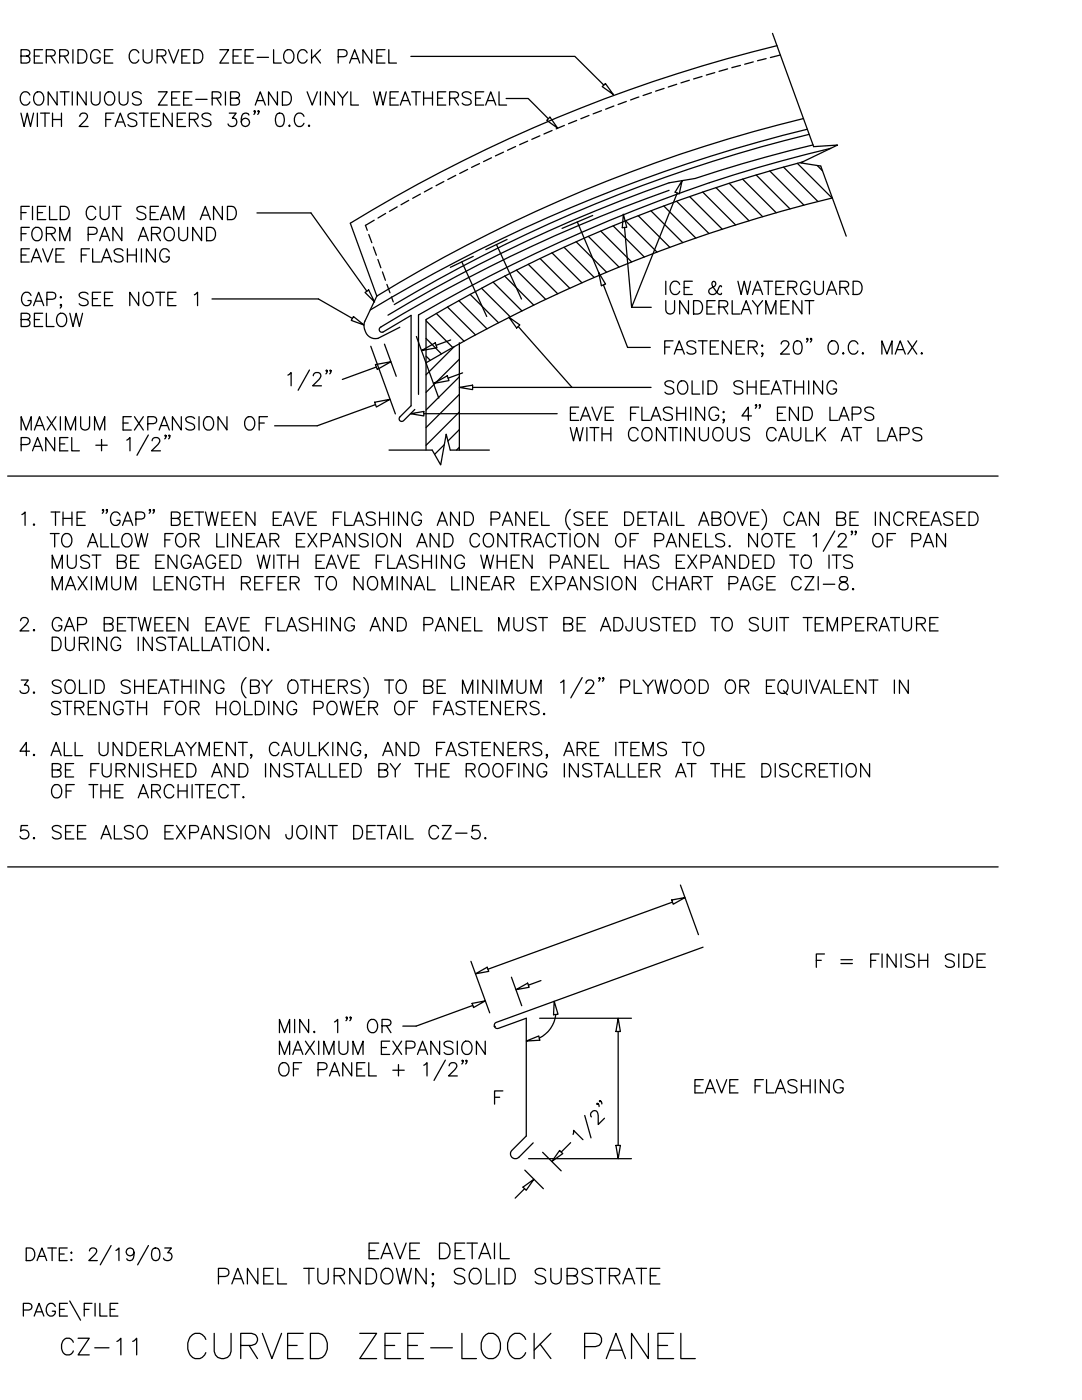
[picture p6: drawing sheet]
<svg xmlns="http://www.w3.org/2000/svg" width="216mm" height="279mm" viewBox="0 0 216 279" stroke-linecap="round" stroke-linejoin="round" font-family="sans-serif">
<!-- layer: STRCTR -->
<path d="M154.1 6.7l8.3 22.6 4.7-.4-7.3 3.6 4 .6 5.1 14M85 63.8v26M91.7 68.4v21.4M77.6 89.8h8.6l1.7 3 1.1-6.2 .8 3.2h7.8" fill="none" stroke="#000" stroke-width=".25"/>
<!-- layer: CMP-FLSH -->
<g fill="none" stroke="#000" stroke-width=".25">
<path d="M69.9 44.5l5.3 14.6-2.4 5M72.9 45l.4 1M73.6 46.8l.6 1.6M74.5 49.3l.6 1.6M75.4 51.8l.6 1.6M76.3 54.3l.6 1.6M77.2 56.8l.6 1.6M78.1 59.3l.4 1M115.2 44.3l4.3 10.1M118.3 43l-6.2 2.6M72.8 64.1a2.47 2.47 0 0 0 2.6 3.4l4.4-2.2M76 65.2a.55 .55 0 0 0-.3 .8 .55 .55 0 0 0 .7 .3"/>
<path d="M82 62.9v18.1l-2.2 2.2a.52 .52 0 0 0 0 .8 .52 .52 0 0 0 .7 0l2.3-2.3M83.5 62.9v15.8M140.3 189l-41.3 15a.63 .63 0 0 0-.4 .9 .63 .63 0 0 0 .9 .3l5.5-2v23.5l-2.8 2.9a.98 .98 0 0 0-.1 1.4 .98 .98 0 0 0 1.4 0l2.9-2.9"/>
</g>
<!-- layer: DIM-TXT -->
<g fill="none" stroke="#000" stroke-width=".25">
<path d="M82 11.3h32.7l5.8 5.7M101 19.7h4.4l4 4M120.2 17.3l.6-.6 1.6 2.2zM127.5 19.4l-1.7 .6M130 18.5l-1.7 .6M132.5 17.6l-1.7 .6M135 16.8l-1.7 .6M137.5 16l-1.6 .5M140.1 15.3l-1.7 .5M142.6 14.5l-1.7 .5M145.2 13.8l-1.7 .4M147.8 13.1l-1.8 .4"/>
<path d="M150.3 12.4l-1.7 .4M152.9 11.7l-1.7 .4M155 9.1a297.3 297.3 0 0 0-85.1 35.4M155.7 11l-2 .5M81.6 40l-1.6 .9M83.9 38.7l-1.6 .9M86.2 37.5l-1.5 .8M88.6 36.2l-1.6 .9M90.9 35l-1.5 .8M93.3 33.8l-1.6 .8M95.7 32.7l-1.6 .7M98.1 31.5l-1.6 .8"/>
<path d="M100.5 30.4l-1.6 .7M102.9 29.2l-1.6 .8M105.3 28.2l-1.6 .7M107.7 27.1l-1.6 .7M109.1 24l.6-.6 1.6 2.2zM110.2 26l-1.7 .7M112.6 25l-1.6 .7M115.1 24l-1.7 .7M117.5 23l-1.6 .7M120 22.1l-1.7 .6M122.5 21.2l-1.7 .6M125 20.2l-1.7 .7"/>
<path d="M133.5 38a307.2 307.2 0 0 0-57.5 27.2M135.1 38.5l-9.1 22.8-1.4-15.9M136.1 36l-.6 2.7-.8-.4zM137.6 39.2l6.5 6.5M140.2 38.3l6.6 6.6M142.9 37.4l6.6 6.7M145.5 36.6l6.7 6.6M148.2 35.7l6.7 6.8M150.9 34.9l6.7 6.8M153.6 34.1l6.8 6.8M156.3 33.4l6.9 6.8M159.1 32.6l6.9 6.9"/>
<path d="M160.2 32.3a293.4 293.4 0 0 0-75.2 31.5M160.3 23.7a297.3 297.3 0 0 0-85.1 35.4M161.1 25.8a312.3 312.3 0 0 0-87.2 36.1M161.5 26.8a300.5 300.5 0 0 0-82.8 34M162.2 28.9a283.8 283.8 0 0 0-23.5 6.7l-5.2 .9a302.9 302.9 0 0 0-56.1 26.4M163.1 33l1 1.1M165.8 29.6a306.8 306.8 0 0 0-82.3 33.3M166.1 39.5a297.5 297.5 0 0 0-81.1 32.9M42.3 59.7h21.2l6.8 3.9M51.3 42.5h10.7l11.2 15.6M72.8 58.4l.8-.5 1.1 2.4zM74.7 44l-1.8 1"/>
<path d="M76.9 42.6l-1.5 .9M79.3 41.3l-1.6 .9M92.1 52.3l5 10.9M93.8 58.8l5.7 5.6M94.4 51.2l-4.5 2.2M96.1 57.5l5.7 5.7M98.4 56.3l5.7 5.8M99.1 48.8l5 10.9M100.7 55.1l5.8 5.8M101.2 47.8l-4.2 2M103 53.9l5.9 5.8M105.4 52.7l5.9 5.9"/>
<path d="M107.8 51.6l5.9 5.9M110.1 50.5l6 5.9M112.6 49.4l6 6M115 48.3l6 6M117.4 47.2l6.1 6.1M119.5 54.4l1.3 2.3-.8 .3zM119.9 46.1l6.1 6.2M120.4 56.8l4.8 12.5h4.6M122.4 45.1l6.2 6.2M124.4 42.7l.7 2.7h-.9zM124.8 44.1l6.3 6.2M127.3 43l6.4 6.4"/>
<path d="M129.9 42.1l6.3 6.3M132.4 41.1l6.4 6.4M135 40.2l6.5 6.4M70.5 63.2l2.1 1.7-2.5-1zM74 69.1l4.9 13.5M74.9 72.8l3.1-.6-2.7 1.5zM75.1 73.3l-6.8 2.4M76.7 68.7l2.4 6.4M82 62.9l-5.6 3.4M83.1 67.2l4.5 12.3M84.1 70l2.8-1.6 .3 1zM85 71.1l.9 .8"/>
<path d="M85 67.5l3.1 3.1M85 64l5.3 5.3M86.5 76.5l2.7-1.5 .4 1zM87.1 62.6l5.5 5.5M89.3 61.3l5.6 5.5M89.9 67.9l-2.9 1M90.6 69.2l-5.6 5.6M91.6 60l5.6 5.6M91.7 77.3l2.6-.4v.9zM91.7 78.7l-6.7 6.6M91.7 71.7l-6.7 6.6M91.7 75.2l-6.7 6.6"/>
<path d="M92.3 74.4l-2.9 1.1M94.3 77.3h19.8M101.5 63.3l2.2 1.5-.6 .7zM103.4 65.2l10.7 12.1h15.8M126 61.3h3.9M132.6 69.3h1.1M134.3 68h-1.7v2.7M134.5 70.7l1-2.7 1.1 2.7M134.9 69.8h1.3M138.8 68.4a1.17 1.17 0 0 0-1.7 0 .68 .68 0 0 0 .5 .7l.7 .3a.65 .65 0 0 1 .5 .5 .65 .65 0 0 1-.2 .6 1.23 1.23 0 0 1-1.5-.2M139.3 68h1.8M140.2 68v2.7"/>
<path d="M141.7 69.3h1.1M143.4 68h-1.7v2.7h1.7M145.9 68v2.7l-1.8-2.7v2.7M146.9 69.3h1M148.6 68h-1.7v2.7h1.7M149.3 69.3l1.5-.2a.6 .6 0 0 0 0-1l-1.5-.1v2.7M150.2 69.3l.9 1.4M152.1 68.9l.1 .1-.1 .1-.1-.1zM152.2 70.5l-.1 .2-.1-.2 .1-.1a.49 .49 0 0 1-.1 .8M155.9 68.7l.2-.6 .8-.1a.64 .64 0 0 1 .4 1l-1.5 1.7h1.7M158.7 68.1a.84 .84 0 0 1 1.2 .4 2.17 2.17 0 0 1-.2 2 .85 .85 0 0 1-1.3-.3 2.15 2.15 0 0 1 .3-2.1zM161.2 67.6l-.1 .2-.2-.2 .2-.1a.49 .49 0 0 1-.2 .8"/>
<path d="M162 67.6l-.2 .2-.1-.2 .1-.1a.49 .49 0 0 1-.1 .8M165.7 68.1a1.22 1.22 0 0 1 1.5 .5 1.22 1.22 0 0 1-.1 1.4 .98 .98 0 0 1-1.1 .7 .98 .98 0 0 1-.8-1 1.61 1.61 0 0 1 .5-1.6zM168.1 70.5l.2-.1 .1 .1-.1 .2zM171.2 68.7a.98 .98 0 0 0-1.1-.7 .98 .98 0 0 0-.8 1 1.17 1.17 0 0 0 .2 1.3 1.17 1.17 0 0 0 1.3 .2l.4-.5M172 70.5l.2-.1 .1 .1-.1 .2zM176 70.7v-2.7l1 2.7 1-2.7v2.7M178.6 70.7l1-2.7 1 2.7M179 69.8h1.3M181.2 68l1.7 2.7M182.9 68l-1.7 2.7M183.8 70.5l.1-.1 .2 .1-.2 .2zM4.2 88.7h1.1a.7 .7 0 0 0 .7-.7 .7 .7 0 0 0-.7-.7h-1.1v2.7"/>
<path d="M6.5 90l1-2.7 1 2.7M10.9 87.3v2.7l-1.8-2.7v2.7M13.6 87.3h-1.7v2.7h1.7M14.3 87.3v2.7h1.5M20.3 87.7v2.3M25.3 87.8l.6-.5v2.7M29.6 86.8l-2.3 4.1M30.4 88l.2-.5 .8-.2a.65 .65 0 0 1 .4 1l-1.6 1.7h1.8M74.7 80.3l3.1-.6-2.7 1.5zM74.9 80.7l-11.6 4.3h-8.5M81.9 82.6l2.7-.5v.9zM84.6 82.6h26.6"/>
<path d="M88.7 88.7l-2 2M91.7 82.2l-6.7 6.7M91.7 85.7l-2.3 2.3M91.7 89.3l-.6 .5M115.5 81.3h-1.7v2.6M115.8 83.9l1-2.6 1.1 2.6M118.1 81.3l1 2.6 1-2.6M122.4 81.3h-1.6v2.6M127.5 81.3h-1.7v2.6M128.1 81.3v2.6h1.5M129.9 83.9l1-2.6 1 2.6M134.2 81.6a1.22 1.22 0 0 0-1.8 0 .68 .68 0 0 0 .5 .8l.8 .2a.65 .65 0 0 1 .4 .5 .65 .65 0 0 1-.2 .7 1.23 1.23 0 0 1-1.5-.3"/>
<path d="M135.1 81.3v2.6M136.8 81.3v2.6M137.8 81.3v2.6M140.6 81.3v2.6l-1.8-2.6v2.6M143.4 81.9a.98 .98 0 0 0-1.1-.7 .98 .98 0 0 0-.8 1 1.17 1.17 0 0 0 .2 1.3 1.17 1.17 0 0 0 1.3 .3l.4-.5v-.4h-.6M144.3 82.2l.1-.1 .1 .1-.1 .2zM150 83h-2l1.3-1.7v2.6M156.8 81.3h-1.7v2.6M159.3 81.3v2.6l-1.8-2.6v2.6M160.3 81.3h.9a1.41 1.41 0 0 1 .9 1.3 1.41 1.41 0 0 1-.9 1.3h-.9zM165.6 81.3v2.6h1.5M167.4 83.9l1-2.6 1 2.6"/>
<path d="M170 82.6h1.2a.69 .69 0 0 0 .6-.7 .69 .69 0 0 0-.6-.6h-1.2v2.6M174.3 81.6a1.22 1.22 0 0 0-1.7 0 .68 .68 0 0 0 .5 .8l.7 .2a.65 .65 0 0 1 .5 .5 .65 .65 0 0 1-.2 .7 1.23 1.23 0 0 1-1.5-.3M4.4 102.7l.6-.5v2.7M6.7 104.7l.1-.1 .1 .1-.1 .2zM10 106.5h1.8M10.2 102.2h1.7M10.9 106.5v2.6M11.1 102.2v2.7M12.6 102.2v2.7M12.6 103.5h1.8M12.8 106.6a1.02 1.02 0 0 1 1.5 .9 1.17 1.17 0 0 1-.2 1.3 1.17 1.17 0 0 1-1.3 .2 1.62 1.62 0 0 1 0-2.4zM14.4 102.2v2.7"/>
<path d="M15.4 103.5h1M17 102.2h-1.6v2.7h1.6M17.5 109.1l1-2.6 1 2.6M20.1 106.5v2.6h1.6M20.7 101.8l-.2 .1-.1-.1 .1-.1a.49 .49 0 0 1-.1 .7M21.4 101.8l-.1 .1-.1-.1 .1-.1a.49 .49 0 0 1-.1 .7M22.3 106.5v2.6h1.5M23.9 102.8a.97 .97 0 0 0-1.1-.6 .97 .97 0 0 0-.7 1 1.16 1.16 0 0 0 .2 1.3 1.16 1.16 0 0 0 1.3 .2l.3-.5v-.4h-.6M24.5 104.9l1-2.7 1 2.7M24.8 106.6a1.02 1.02 0 0 1 1.5 .9 1.17 1.17 0 0 1-.2 1.3 1.17 1.17 0 0 1-1.3 .2 1.62 1.62 0 0 1 0-2.4zM24.8 104h1.3M27 106.5l.6 2.6 .6-2.6 .7 2.6 .6-2.6"/>
<path d="M27.1 103.6h1.1a.7 .7 0 0 0 .7-.7 .7 .7 0 0 0-.7-.7h-1.1v2.7M30 101.8l-.1 .1-.1-.1 .1-.1a.49 .49 0 0 1-.1 .7M30.8 101.8l-.1 .1-.2-.1 .2-.1a.49 .49 0 0 1-.2 .7M32.9 107.8h1M34.2 103.5h1.1a.65 .65 0 0 0 .6-.8l-.2-.4-.4-.1h-1.1v2.7h1.1a.7 .7 0 0 0 .7-.7 .7 .7 0 0 0-.7-.7M34.6 106.5h-1.7v2.6M35.3 106.9a.98 .98 0 0 1 1.1-.4 .98 .98 0 0 1 .7 1 1.17 1.17 0 0 1-.3 1.3 1.17 1.17 0 0 1-1.3 .2 1.65 1.65 0 0 1-.2-2.1zM36.8 103.5h1.1M38 107.8l1.5-.2a.62 .62 0 0 0 0-1l-1.5-.1v2.6M38.5 102.2h-1.7v2.7h1.7M38.8 107.8l.9 1.3M38.9 102.2h1.7"/>
<path d="M39.7 102.2v2.7M41 102.2l.6 2.7 .7-2.7 .6 2.7 .6-2.7M43.3 106.5v2.6h1.5M44.3 103.5h1M45.4 106.5v2.6M45.9 102.2h-1.6v2.7h1.6M46.7 103.5h1M48.2 106.5v2.6l-1.8-2.6v2.6M48.3 102.2h-1.6v2.7h1.6M49.2 107.8h1M50.8 106.5h-1.6v2.6M50.9 102.2v2.7l-1.8-2.7v2.7"/>
<path d="M51.2 109.1l1-2.6 1 2.6M53.9 107.8l1.5-.2a.62 .62 0 0 0 0-1l-1.5-.1v2.6M54.5 103.5h1M54.7 107.8l.9 1.3M56.2 102.2h-1.7v2.7h1.7M56.5 104.9l1.1-2.7 1 2.7M56.9 104h1.3M58.8 102.2l1 2.7 1-2.7M59.2 107.8h1M60.8 106.5h-1.6v2.6M61.5 106.5l1.7 2.6M61.5 103.5h1"/>
<path d="M63.1 102.2h-1.6v2.7h1.6M63.2 106.5l-1.7 2.6M64.1 107.9h1.1a.7 .7 0 0 0 .7-.7 .7 .7 0 0 0-.7-.7h-1.1v2.6M66.4 109.1l1-2.6 1 2.6M66.5 103.5h1M68.2 102.2h-1.7v2.7M68.8 102.2v2.7h1.5M70.6 104.9l1-2.7 1 2.7M70.8 106.5v2.6l-1.8-2.6v2.6M71 104h1.2M73.5 106.9a1.17 1.17 0 0 0-1.8 0 .68 .68 0 0 0 .5 .7l.7 .3a.65 .65 0 0 1 .5 .5 .65 .65 0 0 1-.2 .6 1.23 1.23 0 0 1-1.5-.2M74.3 106.5v2.6"/>
<path d="M74.9 102.6a1.17 1.17 0 0 0-1.8 0 .68 .68 0 0 0 .5 .7l.8 .3a.65 .65 0 0 1 .5 .5 .65 .65 0 0 1-.3 .6 1.23 1.23 0 0 1-1.5-.2M75.5 106.9a.98 .98 0 0 1 1.1-.4 .98 .98 0 0 1 .6 1 1.17 1.17 0 0 1-.2 1.3 1.17 1.17 0 0 1-1.3 .2 1.65 1.65 0 0 1-.2-2.1zM75.7 103.5h1.8M75.7 102.2v2.7M77.5 102.2v2.7M78.5 102.2v2.7M79.9 106.5v2.6l-1.8-2.6v2.6M81.3 102.2v2.7l-1.8-2.7v2.7M83.2 109.1l1-2.6 1 2.6M84.1 102.8a.97 .97 0 0 0-1.1-.6 .97 .97 0 0 0-.8 1 1.16 1.16 0 0 0 .2 1.3 1.16 1.16 0 0 0 1.3 .2l.4-.5v-.4h-.6M87.3 104.9l1-2.7 1 2.7M87.6 106.5v2.6l-1.8-2.6v2.6"/>
<path d="M87.6 104h1.3M88.6 106.5h.9a1.42 1.42 0 0 1 .9 1.3 1.42 1.42 0 0 1-.9 1.3h-.9zM91.7 102.2v2.7l-1.8-2.7v2.7M92.7 102.2h.9a1.42 1.42 0 0 1 .9 1.3 1.42 1.42 0 0 1-.9 1.4h-.9zM95.7 107.1a.97 .97 0 0 0-1.1-.6 .97 .97 0 0 0-.8 1 1.16 1.16 0 0 0 .2 1.3 1.16 1.16 0 0 0 1.3 .2l.4-.5M97 106.6a1.02 1.02 0 0 1 1.5 .9 1.17 1.17 0 0 1-.3 1.3 1.17 1.17 0 0 1-1.2 .2 1.62 1.62 0 0 1 0-2.4zM98 103.6h1.1a.7 .7 0 0 0 .7-.7 .7 .7 0 0 0-.7-.7h-1.1v2.7M100.3 104.9l1-2.7 1 2.7M100.6 104h1.3M101.1 106.5v2.6l-1.8-2.6v2.6M101.8 106.5h1.7M102.6 106.5v2.6"/>
<path d="M104.1 107.8l1.6-.2a.62 .62 0 0 0 0-1l-1.6-.1v2.6M104.7 102.2v2.7l-1.8-2.7v2.7M105 107.8l.9 1.3M105.7 103.5h1M106.4 109.1l1-2.6 1 2.6M107.3 102.2h-1.6v2.7h1.6M108.1 102.2v2.7h1.5M110.8 107.1a.97 .97 0 0 0-1.1-.6 .97 .97 0 0 0-.7 1 1.17 1.17 0 0 0 .2 1.3 1.17 1.17 0 0 0 1.3 .2l.3-.5M111.3 106.5h1.8M112.2 106.5v2.6M113.8 106.5v2.6M113.8 101.7a2.72 2.72 0 0 0 0 4"/>
<path d="M114.9 106.9a.98 .98 0 0 1 1.1-.4 .98 .98 0 0 1 .7 1 1.17 1.17 0 0 1-.3 1.3 1.17 1.17 0 0 1-1.3 .2 1.72 1.72 0 0 1-.2-2.1zM116.3 102.6a1.15 1.15 0 0 0-1.8 0 .68 .68 0 0 0 .5 .7l.8 .3a.65 .65 0 0 1 .5 .5 .65 .65 0 0 1-.3 .6 1.2 1.2 0 0 1-1.5-.2M117.2 103.5h1M118.8 102.2h-1.6v2.7h1.6M119.3 106.5v2.6l-1.8-2.6v2.6M119.6 103.5h1M121.2 102.2h-1.6v2.7h1.6M123.1 106.9a.98 .98 0 0 1 1.1-.4 .98 .98 0 0 1 .7 1 1.17 1.17 0 0 1-.3 1.3 1.17 1.17 0 0 1-1.3 .2 1.65 1.65 0 0 1-.2-2.1zM124.6 102.2h.9a1.42 1.42 0 0 1 1 1.3 1.42 1.42 0 0 1-1 1.4h-.9zM125.8 107.8h1M127.3 103.5h1M127.4 106.5h-1.6v2.6"/>
<path d="M128.9 102.2h-1.6v2.7h1.6M129.3 102.2h1.8M130.2 102.2v2.7M130.7 107.9h1.1a.7 .7 0 0 0 .7-.7 .7 .7 0 0 0-.7-.7h-1.1v2.6M131.3 104.9l1-2.7 1.1 2.7M131.7 104h1.3M133 109.1l1-2.6 1 2.6M134 102.2v2.7M135 102.2v2.7h1.5M137.4 106.5v2.6l-1.8-2.6v2.6M138.4 107.8h1M139.4 104.9l1-2.7 1 2.7"/>
<path d="M139.8 104h1.3M140 106.5h-1.6v2.6M140.8 106.5v2.6h1.5M142.1 103.5h1.1a.65 .65 0 0 0 .6-.8l-.2-.4-.4-.1h-1.1v2.7h1.1a.7 .7 0 0 0 .7-.7 .7 .7 0 0 0-.7-.7M144.6 106.9a1.17 1.17 0 0 0-1.8 0 .68 .68 0 0 0 .5 .7l.8 .3a.65 .65 0 0 1 .5 .5 .65 .65 0 0 1-.3 .6 1.23 1.23 0 0 1-1.5-.2M145.1 102.3a1.02 1.02 0 0 1 1.5 .9 1.17 1.17 0 0 1-.2 1.3 1.17 1.17 0 0 1-1.3 .2 1.62 1.62 0 0 1 0-2.4zM147.1 102.2l1 2.7 1-2.7M149.8 103.5h1M151.1 106.5v2.6l-1.7-2.6v2.6M151.4 102.2h-1.6v2.7h1.6M152 101.7a2.72 2.72 0 0 1 0 4M152.5 106.6a1.02 1.02 0 0 1 1.6 .9 1.17 1.17 0 0 1-.3 1.3 1.17 1.17 0 0 1-1.3 .2 1.62 1.62 0 0 1 0-2.4z"/>
<path d="M154.6 106.5h1.7M155.4 106.5v2.6M157 107.8h1M158.4 102.8a.98 .98 0 0 0-1.1-.6 .98 .98 0 0 0-.8 1 1.17 1.17 0 0 0 .2 1.3 1.17 1.17 0 0 0 1.3 .2l.4-.5M158.6 106.5h-1.6v2.6M158.9 104.9l1-2.7 1 2.7M159.3 104h1.2M162.3 107l.6-.5v2.6M163.3 102.2v2.7l-1.8-2.7v2.7M166.6 106l-2.3 4M167 103.5l1.5-.2a.62 .62 0 0 0 0-1l-1.5-.1v2.7h1.1a.7 .7 0 0 0 .7-.7 .7 .7 0 0 0-.7-.7M167.3 107.1l.3-.5 .7-.1a.65 .65 0 0 1 .4 1l-1.5 1.6h1.8"/>
<path d="M169.6 103.5h1M170.1 106.1l-.1 .1-.2-.1 .2-.1a.49 .49 0 0 1-.2 .7M170.8 106.1l-.1 .1-.1-.1 .1-.1a.53 .53 0 0 1-.1 .7M171.3 102.2h-1.7v2.7h1.7M174.7 106.6a1.01 1.01 0 0 1 1.5 .9 1.16 1.16 0 0 1-.3 1.3 1.16 1.16 0 0 1-1.2 .2 1.62 1.62 0 0 1 0-2.4zM174.7 102.2v2.7M177 107.8h1.1M177.4 102.2v2.7l-1.7-2.7v2.7M178.7 106.5h-1.7v2.6M180.2 102.8a.97 .97 0 0 0-1.1-.6 .97 .97 0 0 0-.8 1 1.16 1.16 0 0 0 .3 1.3 1.16 1.16 0 0 0 1.2 .2l.4-.5M181.1 103.5l1.5-.2a.62 .62 0 0 0 0-1l-1.5-.1v2.7M182 107.9h1.1a.7 .7 0 0 0 .7-.7 .7 .7 0 0 0-.7-.7h-1.1v2.6"/>
<path d="M182 103.5l.9 1.4M183.8 103.5h1M184.2 109.1l1.1-2.6 1 2.6M184.6 108.3h1.3M185.4 102.2h-1.6v2.7h1.6M185.8 104.9l1-2.7 1 2.7M186.2 104h1.2M188.7 106.5v2.6l-1.8-2.6v2.6M190.1 102.6a1.17 1.17 0 0 0-1.8 0 .68 .68 0 0 0 .5 .7l.8 .3a.65 .65 0 0 1 .5 .5 .65 .65 0 0 1-.3 .6 1.23 1.23 0 0 1-1.5-.2M191 103.5h1M192.6 102.2h-1.6v2.7h1.6M193.4 102.2h.9a1.42 1.42 0 0 1 .9 1.3 1.42 1.42 0 0 1-.9 1.4h-.9z"/>
<path d="M4.2 135.7h1.4l-.7 1a.86 .86 0 0 1 .9 1 .86 .86 0 0 1-1.2 .7l-.4-.1-.2-.4M6.8 138.1l.1 .2-.1 .1-.1-.1zM12.2 136.1a1.15 1.15 0 0 0-1.8 0 .68 .68 0 0 0 .6 .8l.7 .2a.65 .65 0 0 1 .5 .5 .65 .65 0 0 1-.3 .7 1.2 1.2 0 0 1-1.5-.3M13.2 136.1a.98 .98 0 0 1 1.1-.4 .98 .98 0 0 1 .7 1 1.17 1.17 0 0 1-.3 1.3 1.17 1.17 0 0 1-1.2 .3 1.65 1.65 0 0 1-.3-2.2zM15.9 135.7v2.7h1.5M18 135.7v2.7M19 135.7h.9a1.42 1.42 0 0 1 .9 1.3 1.42 1.42 0 0 1-.9 1.4h-.9zM26 136.1a1.17 1.17 0 0 0-1.8 0 .68 .68 0 0 0 .5 .8l.8 .2a.65 .65 0 0 1 .5 .5 .65 .65 0 0 1-.3 .7 1.23 1.23 0 0 1-1.5-.3M26.9 135.7v2.7M28.6 135.7v2.7M31.3 135.7h-1.7v2.7M31.7 138.4l1-2.7 1 2.7"/>
<path d="M33.9 135.7h1.8M34.8 135.7v2.7M36.3 135.7v2.7M38.1 135.7v2.7M39.1 135.7v2.7M41.9 135.7v2.7l-1.8-2.7v2.7M44.7 136.3a.97 .97 0 0 0-1.1-.6 .97 .97 0 0 0-.8 1 1.16 1.16 0 0 0 .2 1.3 1.16 1.16 0 0 0 1.3 .3l.4-.6v-.3h-.7M49.1 135.2a2.72 2.72 0 0 0 0 4.1M50 137h1.1a.65 .65 0 0 0 .6-.8l-.2-.4-.4-.1h-1.1v2.7h1.1a.7 .7 0 0 0 .7-.7 .7 .7 0 0 0-.7-.7M52.2 135.7l1.1 1.3v1.4M54.3 135.7l-1 1.3M57.7 136.1a.98 .98 0 0 1 1.1-.4 .98 .98 0 0 1 .7 1 1.17 1.17 0 0 1-.3 1.3 1.17 1.17 0 0 1-1.3 .3 1.65 1.65 0 0 1-.2-2.2z"/>
<path d="M60 135.7h1.7M60.8 135.7v2.7M62.4 135.7v2.7M64.1 135.7v2.7M66.8 135.7h-1.7v2.7M67.5 137l1.6-.1a.62 .62 0 0 0 0-1.1l-1.6-.1v2.7M71.8 136.1a1.14 1.14 0 0 0-1.7 0 .68 .68 0 0 0 .5 .8l.7 .2a.66 .66 0 0 1 .3 1.2 1.2 1.2 0 0 1-1.5-.3M72.6 135.2a2.72 2.72 0 0 1 0 4.1M76.8 135.7h1.7M77.6 135.7v2.7M79.5 135.8a1.02 1.02 0 0 1 1.6 .9 1.17 1.17 0 0 1-.3 1.3 1.17 1.17 0 0 1-1.3 .3 1.67 1.67 0 0 1 0-2.5zM84.6 137l1.5-.1a.62 .62 0 0 0 0-1.1l-1.5-.1v2.7h1.1a.7 .7 0 0 0 .7-.7 .7 .7 0 0 0-.7-.7"/>
<path d="M88.9 135.7h-1.6v2.7M92.3 138.4v-2.7l1 2.7 1-2.7v2.7M95.3 135.7v2.7M98.1 135.7v2.7l-1.8-2.7v2.7M99.1 135.7v2.7M100.1 138.4v-2.7l1 2.7 1.1-2.7v2.7M103.2 135.7v1.9a.89 .89 0 0 0 .9 .8 .89 .89 0 0 0 .8-.8v-1.9M105.9 138.4v-2.7l1.1 2.7 1-2.7v2.7M111.9 136.2l.6-.5v2.7M116.2 135.2l-2.3 4.1M116.9 136.3l.3-.5 .7-.1a.65 .65 0 0 1 .4 1l-1.5 1.7h1.8M119.7 135.4l-.1 .1-.1-.1 .1-.2a.48 .48 0 0 1-.1 .8"/>
<path d="M120.5 135.4l-.2 .1-.1-.1 .1-.2a.47 .47 0 0 1-.1 .8M123.9 137.1h1.1a.7 .7 0 0 0 .7-.7 .7 .7 0 0 0-.7-.7h-1.1v2.7M126.5 135.7v2.7h1.5M128.3 135.7l1 1.3v1.4M130.3 135.7l-1 1.3M130.7 135.7l.6 2.7 .7-2.7 .6 2.7 .6-2.7M134.1 136.1a.97 .97 0 0 1 1.1-.4 .97 .97 0 0 1 .7 1 1.16 1.16 0 0 1-.3 1.3 1.16 1.16 0 0 1-1.2 .3 1.65 1.65 0 0 1-.3-2.2zM136.9 136.1a.98 .98 0 0 1 1.1-.4 .98 .98 0 0 1 .7 1 1.17 1.17 0 0 1-.3 1.3 1.17 1.17 0 0 1-1.3 .3 1.65 1.65 0 0 1-.2-2.2zM139.6 135.7h.8a1.42 1.42 0 0 1 1 1.3 1.42 1.42 0 0 1-1 1.4h-.8zM145 136.1a.98 .98 0 0 1 1.1-.4 .98 .98 0 0 1 .7 1 1.17 1.17 0 0 1-.3 1.3 1.17 1.17 0 0 1-1.3 .3 1.65 1.65 0 0 1-.2-2.2zM147.6 137l1.5-.1a.62 .62 0 0 0 0-1.1l-1.5-.1v2.7M148.5 137l.9 1.4"/>
<path d="M152.9 137h1.1M154.6 135.7h-1.7v2.7h1.7M155.7 135.8a1.02 1.02 0 0 1 1.5 .9 1.17 1.17 0 0 1-.2 1.3 1.17 1.17 0 0 1-1.3 .3 1.67 1.67 0 0 1 0-2.5zM156.3 137.9l.8 .7M158.1 135.7v1.9a.89 .89 0 0 0 .9 .8 .89 .89 0 0 0 .9-.8v-1.9M160.9 135.7v2.7M161.5 135.7l1 2.7 1.1-2.7M163.8 138.4l1-2.7 1 2.7M164.2 137.5h1.2M166.5 135.7v2.7h1.5M168.6 137h1M170.3 135.7h-1.7v2.7h1.7"/>
<path d="M172.8 135.7v2.7l-1.8-2.7v2.7M173.4 135.7h1.8M174.3 135.7v2.7M178.5 135.7v2.7M181.2 135.7v2.7l-1.7-2.7v2.7M134 179.6l2.7-.5-2.4 1.4zM135.8 176.6l3.6 9.9M94 191.8l3.7 10.3M94.9 194.3l2.3-1.3 .3 .9zM102.1 195l2 5.7M102.9 197.5l2.4-1.3 .3 .8zM107.9 195.7l-2.5 .9"/>
<path d="M110.6 199.8l.7 2.6-.8 .1zM134.2 180l-36.8 13.4M55.9 212.5a.98 .98 0 0 1 1.1-.4 .98 .98 0 0 1 .7 1 1.16 1.16 0 0 1-.3 1.3 1.16 1.16 0 0 1-1.3 .2 1.63 1.63 0 0 1-.2-2.1zM60.2 212.1h-1.6v2.6M63.5 213.5h1.1a.69 .69 0 0 0 .7-.7 .69 .69 0 0 0-.7-.7h-1.1v2.6M65.8 214.7l1-2.6 1 2.6M66.1 213.8h1.3M70.2 212.1v2.6l-1.8-2.6v2.6M72.8 212.1h-1.6v2.6h1.6M73.6 212.1v2.6h1.5M79.5 212.5v2.2M84.6 212.6l.6-.5v2.6"/>
<path d="M88.9 211.6l-2.3 4M89.6 212.7l.3-.5 .7-.1a.65 .65 0 0 1 .4 1l-1.5 1.6h1.8M94.2 200.3l2.6-.6-2.3 1.4zM94.3 200.7l-11.3 4.1M98.7 219h1M100.3 217.7h-1.6v2.7M105 207.8l2.5-1.1 .2 .9zM107.7 203.2h18.3M110.9 202.5a5.9 5.9 0 0 1-3.3 4.7M119.8 219.7v.2h-.2v-.2h.2l.3 .6M123.3 203.2l.5 2.7h-.9zM123.3 205.9v22.7"/>
<path d="M104.4 236.9l2.1-1.6-1.5 2.2zM104.7 237.2l-1.9 1.9M104.7 233.5l3.7 3.7M105.5 231.2h20.5M108.3 230l3.7 3.7M111.7 229.6l.6 .6-2.2 1.6zM113.9 228l-1.9 1.9M114.3 226.4l.2-.8 1.8 1.8M116.7 222.6l1.2 4.5M118 222.9l-.2-.5 .5-.7a.67 .67 0 0 1 1 .5l.1 2.2 1.2-1.2M119.3 220.2v.2h-.2v-.2a.5 .5 0 0 1 .4 .6M122.9 228.6h.9l-.5 2.6z"/>
</g>
<!-- layer: BORDER -->
<g fill="none" stroke="#000" stroke-width=".25">
<path d="M1.5 95h197.7M1.5 173h197.7M5.2 249.1h.9a1.34 1.34 0 0 1 .9 1.2 1.34 1.34 0 0 1-.9 1.3h-.9zM7.4 251.6l1-2.5 .9 2.5M7.8 250.7h1.2M9.6 249.1h1.6M10.4 249.1v2.5M11.8 250.3h1M13.4 249.1h-1.6v2.5h1.6M13.9 259.6l2.2 3.9M14.1 250l.2-.1 .1 .1-.1 .1zM14.1 251.5l.2-.2 .1 .2-.1 .1z"/>
<path d="M17.9 249.7l.1-.4a.81 .81 0 0 1 1.2 0 .81 .81 0 0 1-.3 1.1l-1.2 1.2h1.7M22.2 248.6l-2.2 3.8M23.1 249.5l.6-.4v2.5M26.7 249.9a.79 .79 0 0 1-1 .7 .79 .79 0 0 1-.4-1.2 .79 .79 0 0 1 1.3 0 2.22 2.22 0 0 1-.2 2.1 .74 .74 0 0 1-1.1-.3M29.6 248.6l-2.1 3.8M30.6 249.2a.82 .82 0 0 1 1.2 .3 2.11 2.11 0 0 1-.3 2 .82 .82 0 0 1-1.2-.4 2.11 2.11 0 0 1 .3-1.9zM32.9 249.1h1.3l-.7 .9a.81 .81 0 0 1 .8 .9 .81 .81 0 0 1-1.1 .7l-.3-.1-.3-.4M4.7 261.4h1a.67 .67 0 0 0 .7-.6 .67 .67 0 0 0-.7-.7h-1v2.6M6.8 262.7l1-2.6 .9 2.6M7.2 261.8h1.2M11 260.7a.92 .92 0 0 0-1-.6 .92 .92 0 0 0-.8 1 1.1 1.1 0 0 0 .3 1.2 1.1 1.1 0 0 0 1.2 .2l.3-.5v-.3h-.6M11.9 261.3h.9"/>
<path d="M13.4 260.1h-1.5v2.6h1.5M16.8 261.3h1M18.4 260.1h-1.6v2.6M19 260.1v2.6M19.9 260.1v2.6h1.5M22 261.3h.9M23.5 260.1h-1.5v2.6h1.5"/>
</g>
<text font-size="8.8" x="36.3" y="272.3">CURVED ZEE-LOCK PANEL</text>
<g font-size="7.5">
<text x="56.1" y="79">1/2&quot;</text>
<text x="42.3" y="258.2">PANEL TURNDOWN; SOLID SUBSTRATE</text>
</g>
<g font-size="6.6">
<text x="2.8" y="26.5">WITH 2 FASTENERS 36&quot; 0.C.</text>
<text x="3.2" y="62.8">GAP; SEE NOTE 1</text>
<text x="2.8" y="152.4">4. ALL UNDERLAYMENT, CAULKING, AND FASTENERS, ARE ITEMS TO</text>
<text x="54.7" y="207.4">MIN. 1&quot; OR</text>
<text x="72.3" y="252.6">EAVE DETAIL</text>
<text x="10.9" y="271.6">CZ-11</text>
</g>
<g font-size="6.2">
<text x="2.8" y="22.2">CONTINUOUS ZEE-RIB AND VINYL WEATHERSEAL</text>
<text x="2.8" y="45.2">FIELD CUT SEAM AND</text>
<text x="2.8" y="49.4">FORM PAN AROUND</text>
<text x="2.8" y="53.6">EAVE FLASHING</text>
<text x="2.8" y="87.1">MAXIMUM EXPANSION OF</text>
<text x="112.5" y="89.3">WITH CONTINUOUS CAULK AT LAPS</text>
<text x="9.2" y="131.2">DURING INSTALLATION.</text>
<text x="9.2" y="143.9">STRENGTH FOR HOLDING POWER OF FASTENERS.</text>
<text x="9.2" y="156.3">BE FURNISHED AND INSTALLED BY THE ROOFING INSTALLER AT THE DISCRETION</text>
<text x="9.2" y="160.5">OF THE ARCHITECT.</text>
<text x="161.6" y="194.4">F = FINISH SIDE</text>
<text x="54.7" y="211.7">MAXIMUM EXPANSION</text>
<text x="137.6" y="219.4">EAVE FLASHING</text>
</g>
<g font-size="5.7">
<text x="2.8" y="13.8">BERRIDGE CURVED ZEE-LOCK PANEL</text>
<text x="131.6" y="60">ICE &amp; WATERGUARD</text>
<text x="131.6" y="63.9">UNDERLAYMENT</text>
<text x="2.8" y="66.3">BELOW</text>
<text x="131.6" y="79.7">SOLID SHEATHING</text>
<text x="9.2" y="114.7">MUST BE ENGAGED WITH EAVE FLASHING WHEN PANEL HAS EXPANDED TO ITS</text>
<text x="9.2" y="118.9">MAXIMUM LENGTH REFER TO NOMINAL LINEAR EXPANSION CHART PAGE CZI-8.</text>
<text x="2.8" y="127">2. GAP BETWEEN EAVE FLASHING AND PANEL MUST BE ADJUSTED TO SUIT TEMPERATURE</text>
<text x="2.8" y="168.6">5. SEE ALSO EXPANSION JOINT DETAIL CZ-5.</text>
</g>
</svg>
